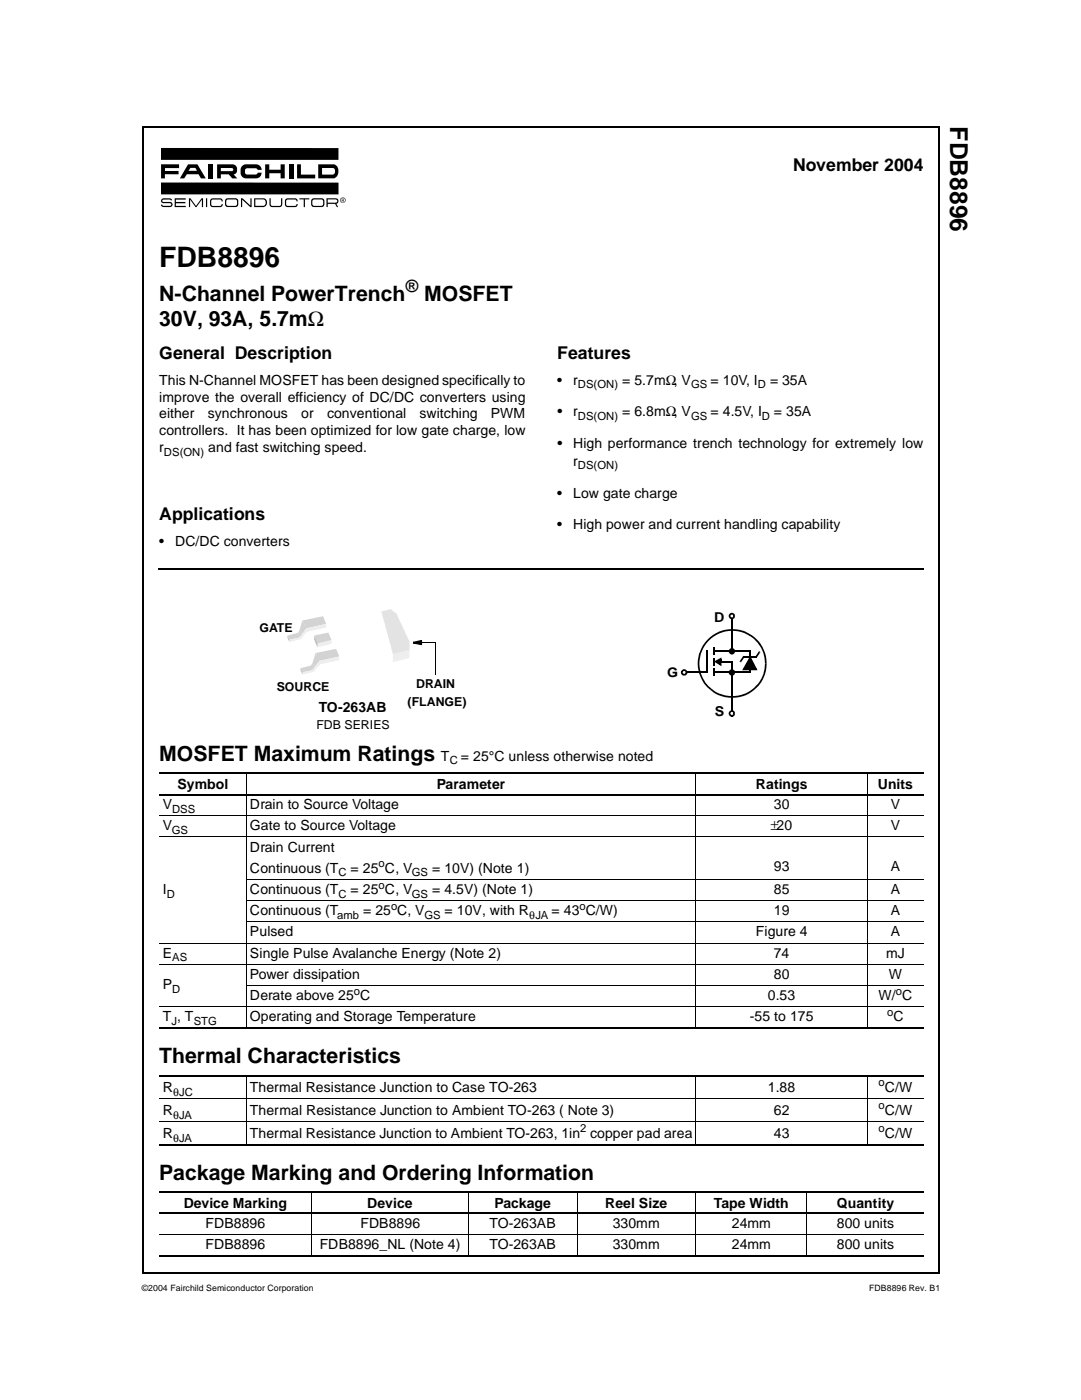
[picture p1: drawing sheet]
<svg xmlns="http://www.w3.org/2000/svg" width="216mm" height="279mm" viewBox="0 0 216 279" stroke-linecap="round" stroke-linejoin="round" font-family="sans-serif">
<path d="M28.6 25.4h158.9M28.6 25.2v228.8M187.3 25.4v228.7M28.4 254h158.9" fill="none" stroke="#000" stroke-width=".34"/>
<path d="M32 29.4h36.9v12h-36.9z" fill="#fff"/>
<g fill="#000">
<path d="M32.1 32.8h3.6v.7h-2.8v.6h2.7v.7h-2.7v.8h-.8zM34.8 39.6h2.2v.2h-1.9v.5h1.9v.3h-1.9v.5h1.9v.2h-2.2zM37.7 39.6h.3l1.1 1.5 1.1-1.5h.3v1.7h-.3v-1.5l-1 1.5h-.2l-1.1-1.5v1.5h-.2zM41.1 39.6h.2v1.7h-.2zM41.6 32.8h.8v2.8h-.8zM48.2 33.2l.5-.4h.4h2a1.12 1.12 0 0 1 1.1 1.1h-.8l-.4-.3h-1.9a.7 .7 0 0 0 .2 1.2h1.7l.4-.3h.8a1.08 1.08 0 0 1-1.1 1.1h-2a1.46 1.46 0 0 1-.9-2.4zM52.9 32.8h.8v1.1h2.2v-1.1h.9v2.8h-.9v-1h-2.2v1h-.8zM53.7 39.6h.3v1.2l.1 .3h1.8l.1-.4v-1.1h.3v1.1a.54 .54 0 0 1-.6 .6h-1.7l-.3-.5zM57.6 32.8h.8v2.8h-.8zM59.2 32.8h.8v2h2.9v.8h-3.7zM59.7 39.6h2v.2h-.9v1.5h-.2v-1.5h-.9zM32.1 29.5l35.4 .1v2.3h-35.4z"/>
<path d="M32.1 36.4h35.4v2.4h-35.4zM32.2 39.8l.4-.2h1.5l.2 .4-.6-.2h-1.1l-.2 .3 .2 .2h1.3a.51 .51 0 0 1 .5 .5 .51 .51 0 0 1-.5 .5h-1.5l-.3-.5h.3l.2 .3h1.3l.3-.3-.3-.2h-1.3a.47 .47 0 0 1-.4-.3 .47 .47 0 0 1 0-.5zM42.1 39.7l1.8-.1a.54 .54 0 0 1 .5 .6h-.2l-.1-.2-.2-.2h-1.5l-.2 .2-.1 .8 .3 .3h1.5l.2-.2 .1-.2h.2a.54 .54 0 0 1-.5 .6h-1.8a1.19 1.19 0 0 1 0-1.6zM48.1 39.6h.3l1.5 1.4v-1.4h.3v1.7h-.3l-1.6-1.5v1.5h-.2zM56.9 39.8l.4-.2h1.5a.54 .54 0 0 1 .6 .6h-.3v-.2l-.3-.2h-1.4l-.3 .2v.8l.3 .3h1.4l.3-.2v-.2h.3a.54 .54 0 0 1-.6 .6h-1.7a1.28 1.28 0 0 1-.2-1.5zM31.6 113.4h.2v.3h-.2zM184.1 113.4h.2v.3h-.2z"/>
<path d="M37.5 32.8l-1.6 2.8h.8l.6-.8h2.3l.5 .8h.9l-1.6-2.8zM38 33.5h1l.3 .6h-1.7z"/>
<path d="M43.3 32.8v2.8h.7v-.8h1.6l.7 .8h1l-.7-.8a1.04 1.04 0 0 0 .7-1.1 1.04 1.04 0 0 0-.9-.9zM44 33.5h2.2a.31 .31 0 0 1 .3 .3 .31 .31 0 0 1-.3 .4h-2.2z"/>
<path d="M44.9 39.8a1.27 1.27 0 0 0 .2 1.4h2.1a1.19 1.19 0 0 0 0-1.6h-1.8zM45.3 39.9h1.8a.95 .95 0 0 1 .1 1l-.3 .2-1.6-.1a.95 .95 0 0 1-.1-1z"/>
<path d="M50.7 39.6v1.7h1.8a.89 .89 0 0 0 .7-1 .89 .89 0 0 0-1-.7zM50.9 39.8h1.6a.67 .67 0 0 1 .5 .6 .67 .67 0 0 1-.5 .7h-1.6z"/>
<path d="M62.3 39.6a1.19 1.19 0 0 0 0 1.6h2.1a1.19 1.19 0 0 0 0-1.6zM62.3 40l.4-.2 1.6 .1a.95 .95 0 0 1 .1 1l-.3 .2-1.6-.1a.95 .95 0 0 1-.2-1z"/>
<path d="M63.5 32.8v2.8h3.1a1.55 1.55 0 0 0 .9-1.4 1.55 1.55 0 0 0-.9-1.4zM64.2 33.5h2.2a.72 .72 0 0 1 .4 .7 .72 .72 0 0 1-.4 .7l-2.2-.1z"/>
<path d="M67.9 39.9a.47 .47 0 0 1 .9 0 .47 .47 0 0 1-.9 0zM67.8 39.9a.56 .56 0 0 0 1.1 0 .56 .56 0 0 0-1.1 0zM68.1 39.6v.7l.1-.3 .4 .3-.1-.3 .1-.2v-.1zM68.2 39.7h.3v.2h-.3z"/>
<path d="M65.1 39.6v1.7h.2l.1-.6h1.4l.4 .6h.2l-.3-.6 .1-.1a.63 .63 0 0 0 .2-.9l-.6-.1zM65.3 39.8h1.7l.3 .3-.4 .3h-1.6z"/>
</g>
<g fill="none" stroke="#000" stroke-width=".2">
<path d="M49.1 154.2v51.1M138.8 154.2v51.1M173 154.2v51.1M31.8 162.8h152.3M31.8 167h152.3M49 175.5h135.1M49 179.7h135.1M31.8 188.2h152.3M31.8 192.4h152.3M49 184h135.1M49 196.7h135.1M31.8 200.9h152.3"/>
<path d="M31.8 219.2h152.3M49.1 214.5v14.1M138.8 214.5v14.1M173 214.5v14.1M31.8 223.8h152.3M62.1 237.8v13M93.4 237.8v13M115.1 237.8v13M138.7 237.8v13M160.9 237.8v13M31.8 246.4h152.5"/>
</g>
<path d="M31.8 113.5h152.3M31.8 154.3h152.3M31.8 158.6h152.3M31.8 205.1h152.3M31.8 214.7h152.3M31.8 228.4h152.3M31.8 237.9h152.5M31.8 242.2h152.5M31.8 250.6h152.5" fill="none" stroke="#000" stroke-width=".34"/>
<g fill="#fff">
<path d="M108.3 133.3h16.9v4.2h-16.9z"/>
<path d="M108.3 133.2h17v.2h-17z"/>
<path d="M125.1 133.3h.2v4.3h-.2z"/>
<path d="M108.2 137.4h17v.2h-17z"/>
<path d="M108.2 133.2h.1v4.3h-.1z"/>
</g>
<circle cx="146" cy="132.4" r="6.7" fill="#fff"/>
<g fill="#000">
<path d="M135.8 134h.1v.4h-.1zM140.7 129.7h.4v.2h-.4zM140.7 134.1h.4v.1h-.4zM140.9 134h.2v.4h-.2zM141.9 137.4l1.6 1.1 1.2 .3 2 .1 1.8-.4 1.7-1.1 1.2-1.3 .9-1.7 .2-2h.4a6.8 6.8 0 0 1-4 6.2 6.8 6.8 0 0 1-7.3-.9zM142.1 129.2h.4v.2h-.4zM142.1 130.6h.4v.2h-.4zM142.1 129.4h.4v1.2h-.4zM142.1 131.3h.4v.2h-.4zM142.1 132.7h.4v.2h-.4zM142.1 131.5h.4v1.2h-.4zM142.1 133.4h.4v.2h-.4z"/>
<path d="M142.1 134.8h.4v.2h-.4zM142.1 133.6h.4v1.2h-.4zM142.2 134h.2v.4h-.2zM142.3 129.8h.2v.3h-.2zM143.5 131.5h.4v.6h-.4zM143.7 131.9h.2v.3h-.2zM142.4 132l1.5-.8-.1 .4-1 .6-.2-.3 1.2 .6-.2 .3-.1-.7h.4v.9zM145.8 130h.3v.1h-.3zM145.8 122.3h.3v.2h-.3zM145.8 131.9h.3v.2h-.3zM145.9 131.9h.2v.3h-.2zM145.5 129.6a.61 .61 0 0 1 .6-.2 .61 .61 0 0 1 .5 .5l-.4 .1v-.2l-.3-.1-.3 .3 .3 .3 .3-.1v-.3l.4 .1a.63 .63 0 0 1-.9 .6 .63 .63 0 0 1-.2-1z"/>
<path d="M146.2 129.9l.4 .1zM145.5 133.8a.63 .63 0 0 1 .6-.2 .63 .63 0 0 1 .5 .5l-.4 .1-.1-.3h-.2l-.3 .3 .3 .3h-.1l.4-.1v-.3l.4 .1a.64 .64 0 0 1-.9 .6 .64 .64 0 0 1-.2-1zM146.2 134.1l.4 .1zM149.4 134.1h.3v.1h-.3zM149.4 129.9h.3v.2h-.3zM149.5 134h.2v.4h-.2zM149.5 129.8h.2v.3h-.2zM141.1 127.6a6.8 6.8 0 0 1 7.5-1.6 6.8 6.8 0 0 1 4.3 6.4h-.4l-.2-1.9-.5-1.2-1.2-1.5-.9-.8-1.2-.6-1.8-.5-2 .1-1.2 .4-1.6 1-1.4 1.4-.8 1.7-.2 1.2v1.4l.2 1.3 .8 1.7 1.4 1.3-.3 .3a6.8 6.8 0 0 1-.5-10.1zM145.8 142.9h.3v.1h-.3z"/>
</g>
<path d="M135.9 134.2h5M140.9 129.9v4.2M142.4 134.2h7.1M142.5 130h7M143.9 132.1h2v10.8M145.9 122.5v7.5M149.5 130.1v4" fill="none" stroke="#000" stroke-width=".34"/>
<g fill="#000">
<path d="M142.7 132.1l1-.6v1.2z"/>
<circle cx="145.9" cy="134.2" r=".47"/>
<circle cx="145.9" cy="130" r=".47"/>
</g>
<circle cx="145.9" cy="122.9" r=".47" fill="#fff"/>
<path d="M145.5 122.5a.64 .64 0 0 1 .6-.2 .64 .64 0 0 1 .5 .6l-.4 .1-.1-.3-.2-.1-.3 .4 .2 .2h.3l.1-.3 .4 .1a.63 .63 0 0 1-.9 .5 .63 .63 0 0 1-.2-1zM146.2 122.9l.4 .1z" fill="#000"/>
<circle cx="145.9" cy="142.4" r=".48" fill="#fff"/>
<path d="M145.5 142a.61 .61 0 0 1 .6-.2 .61 .61 0 0 1 .5 .6h-.4v-.2l-.3-.1-.3 .3 .2 .3h.3l.1-.3h.4a.63 .63 0 0 1-.9 .6 .63 .63 0 0 1-.2-1zM146.2 142.4h.4z" fill="#000"/>
<circle cx="136.4" cy="134.2" r=".49" fill="#fff"/>
<path d="M136 133.8a.63 .63 0 0 1 .7-.2 .63 .63 0 0 1 .4 .5l-.4 .1-.3-.3-.3 .4 .3 .2h-.2h.4h-.1l.2-.4 .4 .1a.65 .65 0 0 1-.8 .6 .65 .65 0 0 1-.5-.8zM136.7 134.1l.4 .1zM147.5 131.9l.3 .2-.1 .1-.3-.2zM148.1 130.9h.2v.3h-.2zM149.6 130.9l1.4 2.9h-2.7v-.4l2.6 .1-.3 .2-1.2-2.4zM148.2 130.9l.3 .2-.1 .1-.3-.2zM148.1 131l.3 .2-.6 .9-.3-.2zM149.4 131.2l.3 .1-1.3 2.4-.4 .1zM150.7 131l.3 .1-.1 .2-.3-.2zM151.3 130.1l.3 .1-.6 .9-.3-.1zM150.8 130.9h.2v.3h-.2zM151.3 130l.3 .1v.1l-.3-.1z" fill="#000"/>
<path d="M149.6 131.3l1.2 2.3h-2.5z" fill="#000"/>
<path d="M148.3 131.1h2.5" fill="none" stroke="#000" stroke-width=".34"/>
<path d="M57 117.1l24.6-.4 .3 17.7-24.6 .4z" fill="#fff"/>
<path d="M76 122l1.9-.4 1.2 .9 2.5 5.5 .1 1.7-3.3 1z" fill="#e2e2e2"/>
<path d="M78.3 130.5l3.4-.8-.1 1.6-3.3 .8z" fill="#eee"/>
<path d="M62.7 126.8l2.8-.6 .6 1.6-2.8 .6z" fill="#d2d2d2"/>
<path d="M63.3 128.4l2.8-.6v.7l-2.8 .7z" fill="#eee"/>
<path d="M62.7 126.8l.6 1.6v.8l-.7-1.6z" fill="#c1c1c1"/>
<path d="M59.9 133.4l2.1-.6 .4 .9-2.1 .5z" fill="#d2d2d2"/>
<path d="M60.3 134.2l2.1-.5 .2 .4-2.3 .5z" fill="#eee"/>
<path d="M62.9 130.3l4.1-.8 .7 1.5-4 .9z" fill="#d2d2d2"/>
<path d="M63.7 131.9l4-.9-.1 .8-3.9 .8z" fill="#eee"/>
<path d="M62.9 130.3l.8 1.6-1 1.3-.4-1z" fill="#d2d2d2"/>
<path d="M63.7 131.9l.5 .3-1.1 1.1-.4-.1z" fill="#eee"/>
<path d="M59.9 133.4l.4 .8v.4l-.4-.8z" fill="#c1c1c1"/>
<path d="M62.3 132.2l.4 1-.3 .5-.4-.8z" fill="#d2d2d2"/>
<path d="M62.7 133.2l.4 .1-.5 .8-.2-.4z" fill="#eee"/>
<path d="M57.3 126.9l2.1-.6 .4 .9-2.1 .5z" fill="#d2d2d2"/>
<path d="M57.7 127.7l2.1-.5 .2 .4-2.3 .5z" fill="#eee"/>
<path d="M60.3 123.8l4.1-.8 .6 1.5-3.9 .9z" fill="#d2d2d2"/>
<path d="M61.1 125.4l3.9-.9v.8l-3.9 .8z" fill="#eee"/>
<path d="M60.3 123.8l.8 1.6-1 1.3-.4-1z" fill="#d2d2d2"/>
<path d="M61.1 125.4l.5 .3-1.1 1.1-.4-.1z" fill="#eee"/>
<path d="M57.3 126.9l.4 .8v.4l-.4-.8z" fill="#c1c1c1"/>
<path d="M59.7 125.7l.4 1-.3 .5-.4-.8z" fill="#d2d2d2"/>
<path d="M60.1 126.7l.4 .1-.5 .8-.2-.4z" fill="#eee"/>
<path d="M83.5 128.2h.8v.1h-.8zM82.3 128.1l1.8-.4 .1 .3-1.8 .4v-.3l1.8 .3-.2 .3-.6-.3 .2-.3 .6 .3-.1 .4-1.8-.4zM83.2 128.3l.8-.6 .2 .3-.6 .4zM84.2 128.2l.1 .1zM86.8 134.5l.2 .1z" fill="#000"/>
<path d="M82.4 128.3l1.7-.4-.6 .4 .6 .3z" fill="#000"/>
<path d="M84.3 128.3h2.6M86.9 128.2v6.3" fill="none" stroke="#000" stroke-width=".2"/>
<text font-size="5.6" x="31.8" y="53.3">FDB8896</text>
<text font-size="4.9" x="189.5" y="25.2" transform="rotate(90 189.5 25.2)">FDB8896</text>
<g font-size="4.2">
<text x="31.8" y="60.1">N-Channel PowerTrench</text>
<text x="31.8" y="65">30V, 93A, 5.7mΩ</text>
<text x="84.6" y="60.1">MOSFET</text>
<text x="31.8" y="151.9">MOSFET Maximum Ratings</text>
<text x="31.8" y="212.2">Thermal Characteristics</text>
<text x="31.8" y="235.5">Package Marking and Ordering Information</text>
</g>
<g font-size="3.5">
<text x="158.2" y="34.1">November 2004</text>
<text x="31.8" y="71.6">General Description</text>
<text x="111.1" y="71.6">Features</text>
<text x="31.8" y="103.8">Applications</text>
</g>
<text font-size="3.4" x="80.9" y="58.4">®</text>
<g font-size="2.8">
<text x="31.8" y="76.7">This N-Channel MOSFET has been designed specifically to</text>
<text x="111.1" y="76.7">•</text>
<text x="114.3" y="76.7">r</text>
<text x="124.1" y="76.7">= 5.7mΩ, V</text>
<text x="141.7" y="76.7">= 10V, I</text>
<text x="153.5" y="76.7">= 35A</text>
<text x="31.8" y="80.1">improve the overall efficiency of DC/DC converters using</text>
<text x="31.8" y="83.5">either</text>
<text x="41.4" y="83.5">synchronous</text>
<text x="60.1" y="83.5">or</text>
<text x="65.2" y="83.5">conventional</text>
<text x="83.7" y="83.5">switching</text>
<text x="97.9" y="83.5">PWM</text>
<text x="111.1" y="83.1">•</text>
<text x="114.3" y="83.1">r</text>
<text x="124.1" y="83.1">= 6.8mΩ, V</text>
<text x="141.7" y="83.1">= 4.5V, I</text>
<text x="154.3" y="83.1">= 35A</text>
<text x="31.8" y="86.9">controllers. It has been optimized for low gate charge, low</text>
<text x="111.1" y="89.4">•</text>
<text x="114.3" y="89.4">High performance trench technology for extremely low</text>
<text x="31.8" y="90.3">r</text>
<text x="41.5" y="90.3">and fast switching speed.</text>
<text x="114.3" y="93">r</text>
<text x="111.1" y="99.3">•</text>
<text x="114.3" y="99.3">Low gate charge</text>
<text x="111.1" y="105.7">•</text>
<text x="114.3" y="105.7">High power and current handling capability</text>
<text x="31.8" y="108.9">•</text>
<text x="34.9" y="108.9">DC/DC converters</text>
<text x="63.6" y="142.1">TO-263AB</text>
<text x="87.9" y="151.9">T</text>
<text x="91.9" y="151.9">= 25°C unless otherwise noted</text>
<text x="32.5" y="161.5">V</text>
<text x="35.4" y="157.4">Symbol</text>
<text x="49.8" y="161.5">Drain to Source Voltage</text>
<text x="87.1" y="157.4">Parameter</text>
<text x="150.7" y="157.4">Ratings</text>
<text x="154.3" y="161.5">30</text>
<text x="175" y="157.4">Units</text>
<text x="177.6" y="161.5">V</text>
<text x="32.5" y="165.7">V</text>
<text x="49.8" y="165.7">Gate to Source Voltage</text>
<text x="153.7" y="165.7">±20</text>
<text x="177.6" y="165.7">V</text>
<text x="49.8" y="170">Drain Current</text>
<text x="154.3" y="173.8">93</text>
<text x="177.6" y="173.8">A</text>
<text x="32.5" y="178.4">I</text>
<text x="49.8" y="174.2">Continuous (T</text>
<text x="49.8" y="178.4">Continuous (T</text>
<text x="69.9" y="174.2">= 25 C, V</text>
<text x="69.9" y="178.4">= 25 C, V</text>
<text x="86.2" y="174.2">= 10V) (Note 1)</text>
<text x="86.2" y="178.4">= 4.5V) (Note 1)</text>
<text x="154.3" y="178.4">85</text>
<text x="177.6" y="178.4">A</text>
<text x="49.8" y="182.7">Continuous (T</text>
<text x="72.4" y="182.7">= 25 C, V</text>
<text x="88.7" y="182.7">= 10V, with R</text>
<text x="110" y="182.7">= 43 C/W)</text>
<text x="154.3" y="182.7">19</text>
<text x="177.6" y="182.7">A</text>
<text x="32.5" y="191.1">E</text>
<text x="49.8" y="191.1">Single Pulse Avalanche Energy (Note 2)</text>
<text x="49.8" y="186.9">Pulsed</text>
<text x="150.7" y="186.9">Figure 4</text>
<text x="154.3" y="191.1">74</text>
<text x="176.7" y="191.1">mJ</text>
<text x="177.6" y="186.9">A</text>
<text x="32.5" y="197.5">P</text>
<text x="49.8" y="195.4">Power dissipation</text>
<text x="154.3" y="195.4">80</text>
<text x="177.2" y="195.4">W</text>
<text x="32.5" y="203.8">T , T</text>
<text x="49.8" y="199.6">Derate above 25 C</text>
<text x="49.8" y="203.8">Operating and Storage Temperature</text>
<text x="149.5" y="203.8">-55 to 175</text>
<text x="153.1" y="199.6">0.53</text>
<text x="175.2" y="199.6">W/ C</text>
<text x="178.2" y="203.8">C</text>
<text x="32.5" y="218">R</text>
<text x="49.8" y="218">Thermal Resistance Junction to Case TO-263</text>
<text x="153.1" y="218">1.88</text>
<text x="176.4" y="218">C/W</text>
<text x="32.5" y="222.5">R</text>
<text x="32.5" y="227.1">R</text>
<text x="49.8" y="222.5">Thermal Resistance Junction to Ambient TO-263 ( Note 3)</text>
<text x="49.8" y="227.1">Thermal Resistance Junction to Ambient TO-263, 1in</text>
<text x="117.6" y="227.1">copper pad area</text>
<text x="154.3" y="227.1">43</text>
<text x="154.3" y="222.5">62</text>
<text x="176.4" y="222.5">C/W</text>
<text x="176.4" y="227.1">C/W</text>
<text x="36.6" y="241.1">Device Marking</text>
<text x="41" y="245.1">FDB8896</text>
<text x="71.9" y="245.1">FDB8896</text>
<text x="73.2" y="241.1">Device</text>
<text x="97.6" y="245.1">TO-263AB</text>
<text x="98.6" y="241.1">Package</text>
<text x="120.7" y="241.1">Reel Size</text>
<text x="122.2" y="245.1">330mm</text>
<text x="142.3" y="241.1">Tape Width</text>
<text x="145.9" y="245.1">24mm</text>
<text x="166.9" y="241.1">Quantity</text>
<text x="166.9" y="245.1">800 units</text>
<text x="41" y="249.3">FDB8896</text>
<text x="63.8" y="249.3">FDB8896_NL (Note 4)</text>
<text x="97.6" y="249.3">TO-263AB</text>
<text x="122.2" y="249.3">330mm</text>
<text x="145.9" y="249.3">24mm</text>
<text x="166.9" y="249.3">800 units</text>
</g>
<g font-size="2.7">
<text x="142.4" y="124.2">D</text>
<text x="133.1" y="135.1">G</text>
<text x="142.5" y="143">S</text>
</g>
<g font-size="2.5">
<text x="51.7" y="126.2">GATE</text>
<text x="55.2" y="137.9">SOURCE</text>
<text x="83" y="137.4">DRAIN</text>
<text x="81.2" y="140.9">(FLANGE)</text>
<text x="63.1" y="145.5">FDB SERIES</text>
</g>
<g font-size="2.2">
<text x="115.2" y="77.5">DS(ON)</text>
<text x="137.8" y="77.5">GS</text>
<text x="151.1" y="77.5">D</text>
<text x="115.2" y="83.8">DS(ON)</text>
<text x="137.8" y="83.8">GS</text>
<text x="151.9" y="83.8">D</text>
<text x="32.7" y="91">DS(ON)</text>
<text x="115.2" y="93.7">DS(ON)</text>
<text x="89.7" y="152.6">C</text>
<text x="34.3" y="166.4">GS</text>
<text x="34.3" y="162.2">DSS</text>
<text x="75.5" y="173.1">o</text>
<text x="33.2" y="179.1">D</text>
<text x="67.5" y="174.9">C</text>
<text x="67.5" y="179.1">C</text>
<text x="75.5" y="177.3">o</text>
<text x="82.1" y="174.9">GS</text>
<text x="82.1" y="179.1">GS</text>
<text x="67.2" y="183.4">amb</text>
<text x="78" y="181.6">o</text>
<text x="84.6" y="183.4">GS</text>
<text x="105.5" y="183.4">θJA</text>
<text x="115.5" y="181.6">o</text>
<text x="34.3" y="191.8">AS</text>
<text x="34.3" y="198.2">D</text>
<text x="70.5" y="198.5">o</text>
<text x="176.9" y="202.7">o</text>
<text x="178.6" y="198.5">o</text>
<text x="34.2" y="204.5">J</text>
<text x="38.6" y="204.5">STG</text>
<text x="34.5" y="218.6">θJC</text>
<text x="175.2" y="216.8">o</text>
<text x="175.2" y="221.4">o</text>
<text x="34.5" y="223.2">θJA</text>
<text x="34.5" y="227.8">θJA</text>
<text x="115.7" y="226">2</text>
<text x="175.2" y="226">o</text>
</g>
<g font-size="1.7">
<text x="28.2" y="257.6">©2004 Fairchild Semiconductor Corporation</text>
<text x="173.3" y="257.6">FDB8896 Rev. B1</text>
</g>
</svg>
